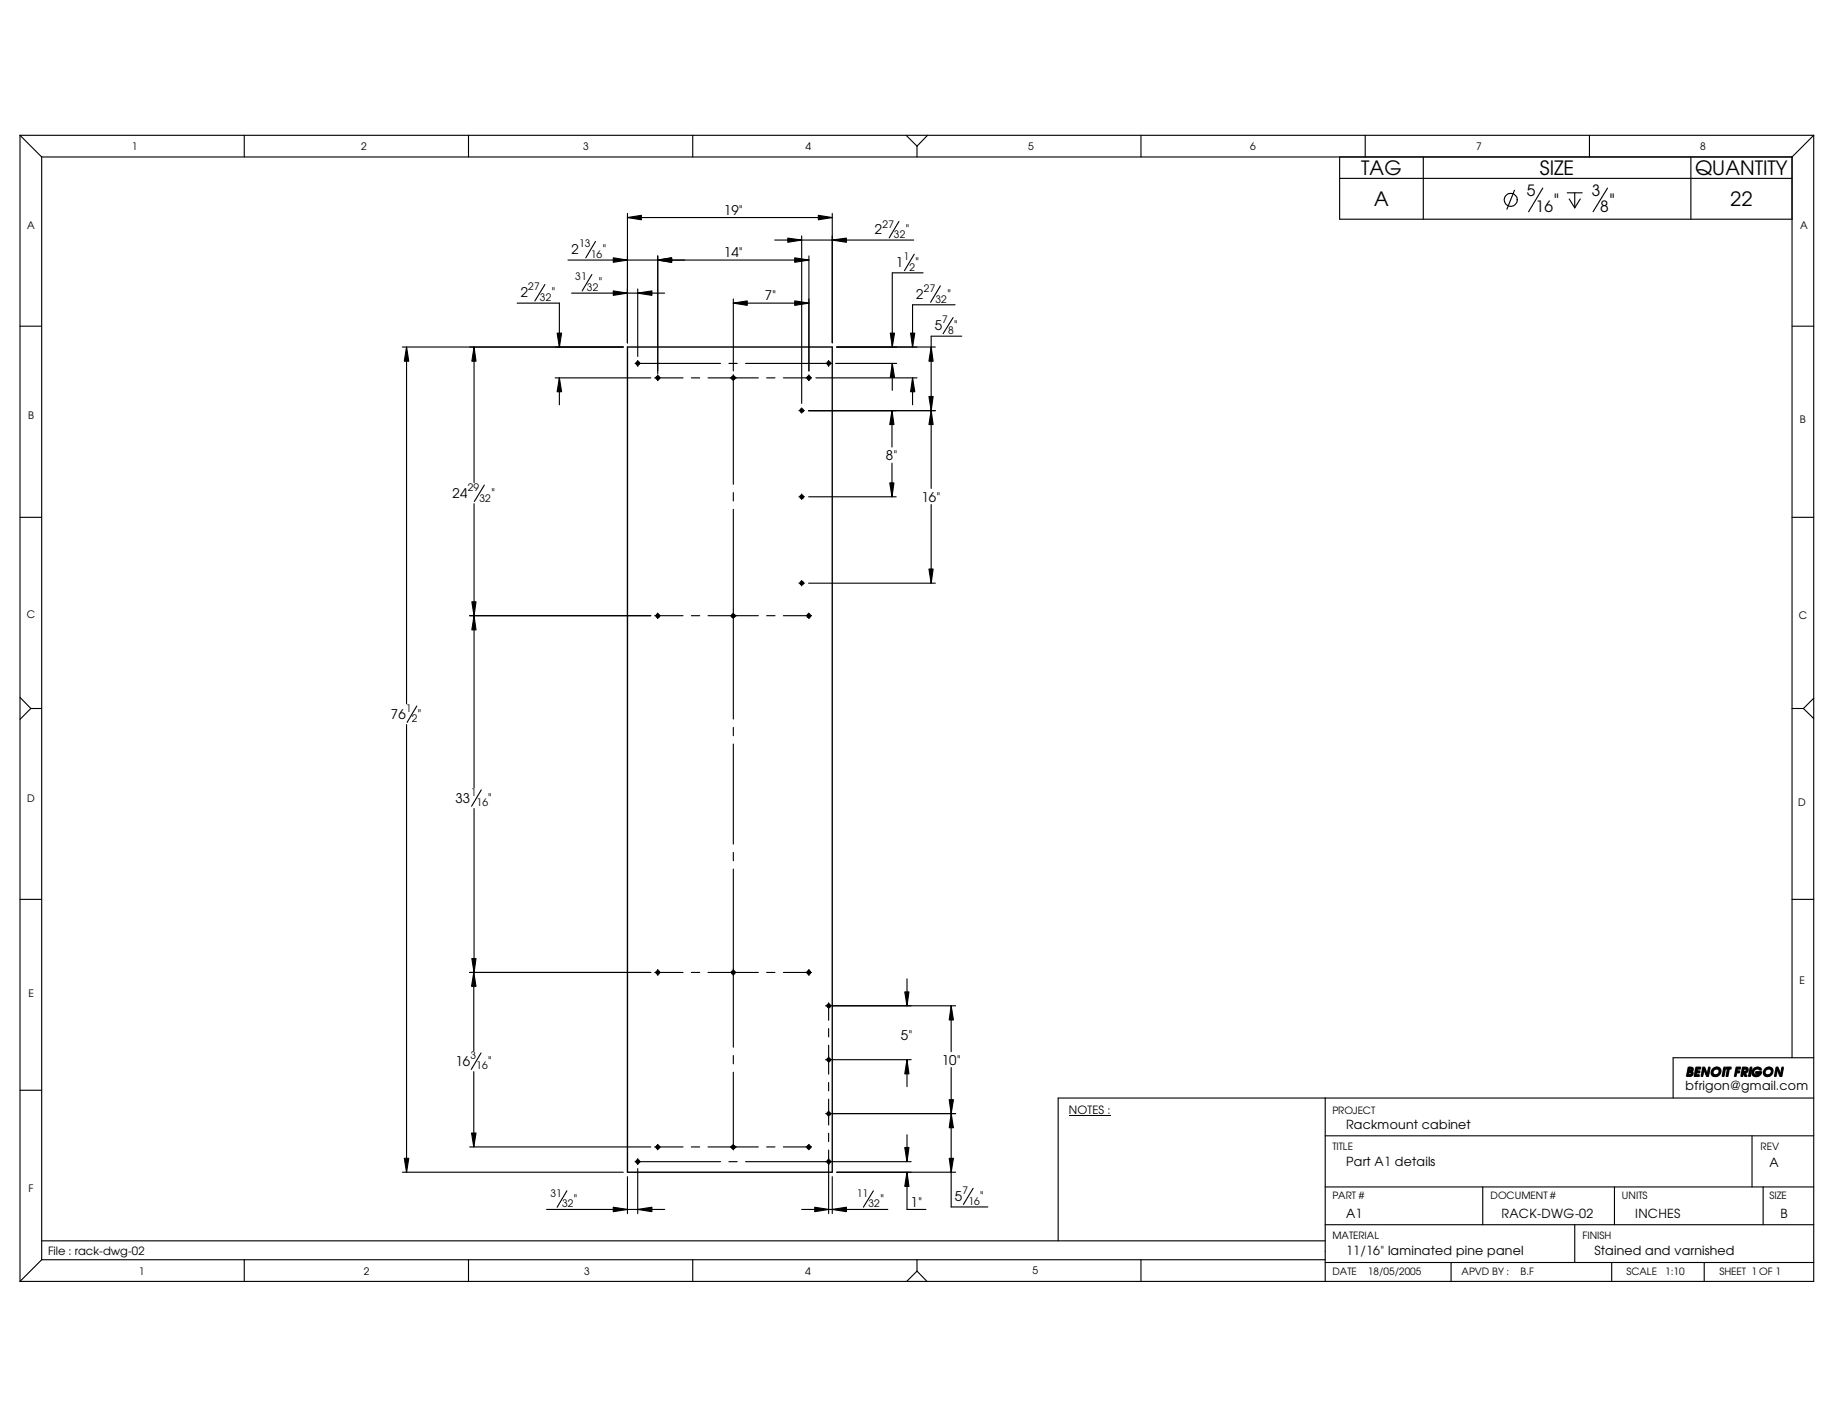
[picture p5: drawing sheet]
<svg xmlns="http://www.w3.org/2000/svg" width="279mm" height="216mm" viewBox="0 0 279 216" stroke-linecap="round" stroke-linejoin="round" font-family="sans-serif">
<g fill="none" stroke="#000" stroke-width=".17">
<path d="M3 20.6v174.6M3 20.6h273.3M3 20.6l3.3 3.3M6.3 23.9v168M6.3 23.9h266.7M37.2 20.6v3.3M71.4 20.6v3.3M86.5 39.6h36.7M90.7 36.8l-1.5 2.5M93.4 39.3l2.2 .3-2.2 .4zM95.6 33.1l2.1-.3v.7zM95.6 33.1h31.2"/>
<path d="M95.6 32.5v19.7M100.2 39.6l2.1-.3v.7zM100.2 39v17.9M105.5 20.6v3.3M118 36.6h21.2M120 36.3l2.1 .3-2.1 .3zM121.1 39.3l2.1 .3-2.1 .4zM122.1 35.9v25.6M123.2 39v17.5M124.7 32.8l2.1 .3-2.1 .4zM126.8 36.6l2.1-.3v.6zM126.8 32.5v19.7"/>
<path d="M136.9 33.7l-1.4 2.5M138 20.6l1.7 1.7M139.3 38.7l-1.5 2.5M139.7 22.3v1.6M141.3 20.6l-1.6 1.7M173.8 20.6v3.3M204.1 23.9v9.5h68.9M204.1 27.2h68.9M208 20.6v3.3M216.8 23.9v9.5M230.7 29l-1.1 2.9M235 28.7l-2.1 3.6"/>
<path d="M238.8 29.4h2.2M239.1 30.3l.8 1.4M239.9 29.4v2.3M240.7 30.3l-.8 1.4M242.1 20.6v3.3M244.9 28.7l-2.2 3.6M257.6 23.9v9.5M273 23.9v137.3M276.3 20.6v174.6h-273.3M276.3 20.6l-3.3 3.3M3 49.7h3.3M61.3 52.9h33.7"/>
<path d="M61.9 52.9l.4 2.1h-.7zM61.9 52.9v54.3M72.2 52.9l.3 2.1h-.6zM72.2 52.9v20.6M78.8 46.2h6.4v6.7M83 43.3l-1.5 2.5M84.6 57.6h14.5M84.9 50.8h.7l-.4 2.1zM85.2 57.6l.4 2.1h-.7zM85.2 57.6v4.1M87.1 44.7h14.2M90.2 41.8l-1.5 2.5"/>
<path d="M93.4 44.3l2.2 .4-2.2 .3zM96.8 55.4h.1M97 55.4h.3M97 55.2l.3 .3M97.2 44.7l2.1-.4v.7zM97.2 44v10.3M97.2 54.9v.1M97.2 55.2v.3M97.2 55.7v.1M97.3 55.2l-.3 .3M97.5 55.4h12.3M99.8 57.6h.1"/>
<path d="M100 57.6h.4M100.1 57.4l.3 .3M100.2 57.1v.1M100.2 57.4v.3M100.2 57.9v.1M100.3 57.4l-.3 .3M100.5 57.6h3.6M105.3 57.6h1.3M107.9 57.6h3.5M111 55.4h1.3M111.5 57.6h.4M111.6 57.4l.3 .3"/>
<path d="M111.7 46.2l2.1-.4v.7zM111.7 45.6v10.9M111.7 57.1v.1M111.7 57.4v.3M111.7 57.9v15.9M111.7 46.2h11.5M111.8 57.4l-.3 .3M112 57.6h3.5M113.6 55.4h12.3M116.8 57.6h1.3M119.3 57.6h3.6M121.1 45.8l2.1 .4-2.1 .3z"/>
<path d="M123.1 57.6h.3M123.1 57.4l.3 .3M123.2 57.1v.1M123.2 57.4v.3M123.2 57.9v.1M123.4 57.4l-.3 .3M123.5 57.6h.1M124.3 57.6h15.4M126.1 55.4h.3M126.1 55.2l.3 .3M126.2 54.9v.1M126.2 55.2v.3"/>
<path d="M126.2 55.7v.1M126.4 55.2l-.3 .3M126.6 55.4h.1M127.3 55.4h9.3M127.5 52.9h15M135.6 50.8h.7l-.4 2.1zM135.9 55.4l.4 2.1h-.7zM135.9 55.4v4.1M138.7 50.8h.7l-.4 2.1zM139 57.6l.4 2.1h-.7zM139 57.6v4.1M140.6 41.6h-4.7v11.3"/>
<path d="M141.9 52.9l.3 2.1h-.7zM143.3 43.6l-1.5 2.5M145.2 48.4l-1.5 2.4M145.5 46.4h-6.5v6.5M146.5 51.2h-4.6v23.2M273 49.7h3.3M3 78.8h3.3M72.2 76.8v43.2M73.8 73.9l-1.5 2.5M111.7 75.1v1.2M111.7 77.6v15.9M121.7 62.6h.1"/>
<path d="M121.7 75.7h.1M122 62.6h.3M122 75.7h.3M122 62.4l.3 .3M122 75.6l.3 .3M122.1 62.1v.1M122.1 62.4v.3M122.1 62.9h.1M122.1 75.3v.1M122.1 75.5v.4M122.1 76v.1M122.3 62.4l-.3 .3"/>
<path d="M122.3 75.6l-.3 .3M122.5 62.6h.1M122.5 75.7h.1M123.2 62.6h19.3M123.2 75.7h13.3M135.6 73.6h.6l-.3 2.1zM135.9 62.6l.3 2.1h-.6zM135.9 62.6v5.5M135.9 70.6v5.1M141.5 60.4h.7l-.3 2.2zM141.9 62.6l.3 2.1h-.7zM141.9 76.9v12"/>
<path d="M273 78.8h3.3M71.5 93.8h27.6M71.9 91.7h.6l-.3 2.1zM72.2 93.8l.3 2.2h-.6zM99.8 93.8h.1M100 93.8h.4M100.1 93.7l.3 .3M100.2 93.4v.1M100.2 93.7v.3M100.2 94.1v.1M100.3 93.7l-.3 .3M100.5 93.8h3.6"/>
<path d="M105.3 93.8h1.3M107.9 93.8h3.5M111.5 93.8h.4M111.6 93.7l.3 .3M111.7 93.7v.3M111.7 94.1v15.5M111.8 93.7l-.3 .3M112 93.8h3.5M116.8 93.8h1.3M119.3 93.8h3.6M121.7 88.9h.1M122 88.9h.3"/>
<path d="M122 88.7l.3 .3M122.1 88.4v.1M122.1 88.7v.3M122.1 89.2v.1M122.3 88.7l-.3 .3M122.5 88.9h.1M123.1 93.8h.3M123.1 93.7l.3 .3M123.2 88.9h19.3M123.2 93.4v.1M123.2 93.7v.3M123.2 94.1v.1"/>
<path d="M123.4 93.7l-.3 .3M123.5 93.8h.1M141.5 86.7h.7l-.3 2.2zM3 106.3l1.7 1.6M4.7 107.9h1.6M4.7 107.9l-1.7 1.7M61.9 110.4v68.2M63.5 107.6l-1.5 2.5M111.7 110.8v1.3M111.7 113.4v15.2M273 107.9h1.7M274.7 107.9l1.6 1.6"/>
<path d="M276.3 106.4l-1.6 1.5M3 137h3.3M72.2 123.2v25M73.3 120.4l-1.5 2.5M111.7 129.9v1.2M111.7 132.4v15.4M273 137h3.3M71.5 148.2h27.6M71.9 146h.6l-.3 2.2zM72.2 148.2l.3 2.1h-.7zM72.2 148.2v11.9M99.8 148.2h.1"/>
<path d="M100 148.2h.4M100.1 148l.3 .3M100.2 147.7v.1M100.2 148v.3M100.2 148.5v.1M100.3 148l-.3 .3M100.5 148.2h3.6M105.3 148.2h1.3M107.9 148.2h3.5M111.5 148.2h.4M111.6 148l.3 .3M111.7 148v.3"/>
<path d="M111.7 148.5v11.1M111.8 148l-.3 .3M112 148.2h3.5M116.8 148.2h1.3M119.3 148.2h3.6M123.1 148.2h.3M123.1 148l.3 .3M123.2 147.7v.1M123.2 148v.3M123.2 148.5v.1M123.4 148l-.3 .3M123.5 148.2h.1"/>
<path d="M125.8 153.2h.1M126.1 153.2h.3M126.1 153.1l.3 .3M126.2 152.8v.1M126.2 153.1v.3M126.2 153.6v1.8M126.2 156.7v1.3M126.2 159.3v1.9M126.4 153.1l-.3 .3M126.6 153.2h.1M126.9 153.2h18.7M137.8 151.1h.7l-.3 2.1z"/>
<path d="M138.2 149.1v4.1M144.9 153.2l.3 2.2h-.6zM144.9 153.2v7M3 166.1h3.3M61.3 178.6h33.7M61.6 176.5h.7l-.4 2.1zM71.5 174.8h27.6M71.8 172.6h.7l-.3 2.2zM72.2 163.3v11.5M73.3 160.4l-1.5 2.5M95.6 179.3v5.6M96.8 177h.1"/>
<path d="M97 177h.3M97 176.9l.3 .3M97.2 176.6v.1M97.2 176.8v.4M97.2 177.3v.1M97.2 178.1v6.8M97.3 176.9l-.3 .3M97.5 177h12.3M99.8 174.8h.1M100 174.8h.4M100.1 174.6l.3 .3M100.2 174.4v.1"/>
<path d="M100.2 174.6v.3M100.2 175.1v.1M100.3 174.6l-.3 .3M100.5 174.8h3.6M105.3 174.8h1.3M107.9 174.8h3.5M111 177h1.3M111.5 174.8h.4M111.6 174.6l.3 .3M111.7 160.8v1.3M111.7 163.4v11.1M111.7 174.6v.3"/>
<path d="M111.7 175.1v.1M111.8 174.6l-.3 .3M112 174.8h3.5M113.6 177h12.3M116.8 174.8h1.3M119.3 174.8h3.6M123.1 174.8h.3M123.1 174.6l.3 .3M123.2 174.4v.1M123.2 174.6v.3M123.2 175.1v.1M123.4 174.6l-.3 .3"/>
<path d="M123.5 174.8h.1M125.8 161.5h.1M125.8 169.7h.1M126.1 161.5h.3M126.1 169.7h.3M126.1 177h.3M126.1 161.3l.3 .3M126.1 169.5l.3 .3M126.1 176.9l.3 .3M126.2 161.3v.3M126.2 161.8v1.9M126.2 164.9v1.3"/>
<path d="M126.2 167.5v1.9M126.2 169.5v.3M126.2 170v1.4M126.2 172.7v1.2M126.2 175.2v1.5M126.2 176.8v.4M126.2 177.2v7.7M126.4 161.3l-.3 .3M126.4 169.5l-.3 .3M126.4 176.9l-.3 .3M126.6 161.5h.1M126.6 169.7h.1"/>
<path d="M126.6 177h.1M126.8 179.3v5.6M126.9 161.5h11.9M126.9 169.7h18.7M126.9 177h11.9M127.5 178.6h18.1M137.8 174.8h.7l-.3 2.2zM138.2 178.6l.3 2.2h-.7zM138.2 161.5l.3 2.1h-.7zM138.2 178.6v5.7h2.9M138.2 161.5v4.1M138.2 172.9v4.1"/>
<path d="M144.6 176.5h.6l-.3 2.1zM144.6 167.6h.6l-.3 2.1zM144.9 169.7l.3 2.1h-.6zM144.9 162.6v21.3h5.6M201.9 173.1h74.4M201.9 167.3v27.9M266.9 173.1v7.7M276.3 167.3h-115.1v21.8M276.3 161.2h-21.4v6.1M6.3 191.9h195.6M6.3 191.9l-3.3 3.3M6.3 189.1h195.6"/>
<path d="M37.2 191.9v3.3M71.4 191.9v3.3M83.3 184.3h18M86.4 181.4l-1.5 2.5M93.4 183.9l2.2 .4-2.2 .3zM97.2 184.3l2.1-.4v.7zM105.5 191.9v3.3M122.1 184.3h13.2M124.1 183.9l2.1 .4-2.1 .3zM126.8 184.3l2.1-.4v.7zM133.1 181.4l-1.6 2.5M139.7 191.9v1.8"/>
<path d="M139.7 193.7l1.5 1.5M139.7 193.7l-1.6 1.5M148.3 181.1l-1.5 2.4M173.8 191.9v3.3M201.9 186.6h74.4M201.9 192.4h74.4M201.9 180.8h74.4M221.1 192.4v2.8M225.9 180.8v5.8M239.9 186.6v5.8M245.5 192.4v2.8M246 180.8v5.8"/>
<path d="M259.6 192.4v2.8M268.6 180.8v5.8"/>
<circle cx="230.1" cy="30.4" r="1"/>
</g>
<g fill="none" stroke="#000" stroke-width=".21">
<path d="M95.6 52.9h31.2v125.7h-31.2zM97 55.1h.3a.27 .27 0 0 1 .1 .4 .27 .27 0 0 1-.5 0 .27 .27 0 0 1 .1-.4zM111.5 57.4l.3-.1a.28 .28 0 0 1 .2 .3 .28 .28 0 0 1-.2 .2l-.3-.1zM123 57.4l.3-.1a.26 .26 0 0 1 .1 .4 .26 .26 0 0 1-.4 0zM126.1 55.1h.2a.27 .27 0 0 1 .1 .4 .27 .27 0 0 1-.4 0 .27 .27 0 0 1 .1-.4zM100 93.6a.25 .25 0 0 1 .4 .1 .25 .25 0 0 1-.1 .4l-.3-.1-.1-.1zM122 88.6h.2a.27 .27 0 0 1 .1 .4 .27 .27 0 0 1-.4 0 .27 .27 0 0 1 .1-.4zM123 93.6a.26 .26 0 0 1 .4 .1 .26 .26 0 0 1-.1 .4l-.3-.1zM111.5 148l.3-.1a.28 .28 0 0 1 .2 .3 .28 .28 0 0 1-.2 .2l-.3-.1zM123 148l.3-.1a.26 .26 0 0 1 .1 .4 .26 .26 0 0 1-.4 0zM97 176.7h.3a.27 .27 0 0 1 .1 .5 .27 .27 0 0 1-.5 0 .27 .27 0 0 1 .1-.5zM111.5 174.6a.27 .27 0 0 1 .4 0 .27 .27 0 0 1 0 .4 .27 .27 0 0 1-.4-.1z"/>
<path d="M126.1 169.5a.25 .25 0 0 1 .4 .1 .25 .25 0 0 1-.2 .3h-.2l-.1-.1zM126.1 176.7h.2a.27 .27 0 0 1 .1 .5 .27 .27 0 0 1-.4 0 .27 .27 0 0 1 .1-.5z"/>
<circle cx="100.2" cy="57.6" r=".25"/>
<circle cx="122.1" cy="62.5" r=".26"/>
<circle cx="122.1" cy="75.7" r=".25"/>
<circle cx="111.7" cy="93.8" r=".27"/>
<circle cx="100.2" cy="148.2" r=".25"/>
<circle cx="126.2" cy="153.2" r=".25"/>
<circle cx="100.2" cy="174.8" r=".26"/>
<circle cx="123.2" cy="174.8" r=".27"/>
<circle cx="126.2" cy="161.5" r=".25"/>
</g>
<path d="M162.8 170h6.4" fill="none" stroke="#000" stroke-width=".15"/>
<g fill="#000">
<path d="M95.6 33.1l2.1-.3v.7zM93.4 39.3l2.2 .3-2.2 .4zM100.2 39.6l2.1-.3v.7zM120 36.3l2.1 .3-2.1 .3zM121.1 39.3l2.1 .3-2.1 .4zM124.7 32.8l2.1 .3-2.1 .4zM126.8 36.6l2.1-.3v.6zM61.9 52.9l.4 2.1h-.7zM72.2 52.9l.3 2.1h-.6zM84.9 50.8h.7l-.4 2.1zM85.2 57.6l.4 2.1h-.7zM93.4 44.3l2.2 .4-2.2 .3z"/>
<path d="M97.2 44.7l2.1-.4v.7zM111.7 46.2l2.1-.4v.7zM121.1 45.8l2.1 .4-2.1 .3zM135.6 50.8h.7l-.4 2.1zM135.9 55.4l.4 2.1h-.7zM138.7 50.8h.7l-.4 2.1zM139 57.6l.4 2.1h-.7zM141.9 52.9l.3 2.1h-.7zM135.9 62.6l.3 2.1h-.6zM135.6 73.6h.6l-.3 2.1zM141.5 60.4h.7l-.3 2.2zM141.9 62.6l.3 2.1h-.7z"/>
<path d="M71.9 91.7h.6l-.3 2.1zM72.2 93.8l.3 2.2h-.6zM141.5 86.7h.7l-.3 2.2zM72.2 148.2l.3 2.1h-.7zM71.9 146h.6l-.3 2.2zM137.8 151.1h.7l-.3 2.1zM144.9 153.2l.3 2.2h-.6zM61.6 176.5h.7l-.4 2.1zM71.8 172.6h.7l-.3 2.2zM137.8 174.8h.7l-.3 2.2zM138.2 178.6l.3 2.2h-.7zM138.2 161.5l.3 2.1h-.7z"/>
<path d="M144.9 169.7l.3 2.1h-.6zM144.6 176.5h.6l-.3 2.1zM144.6 167.6h.6l-.3 2.1zM93.4 183.9l2.2 .4-2.2 .3zM97.2 184.3l2.1-.4v.7zM124.1 183.9l2.1 .4-2.1 .3zM126.8 184.3l2.1-.4v.7z"/>
</g>
<g font-size="3">
<text x="207.4" y="26.7">TAG</text>
<text x="234.6" y="26.7">SIZE</text>
<text x="258.2" y="26.7">QUANTITY</text>
<text x="209.3" y="31.5">A</text>
<text x="236.6" y="31.6">&quot;</text>
<text x="245.2" y="31.6">&quot;</text>
<text x="263.7" y="31.5">22</text>
</g>
<g font-size="2.4">
<text x="232.6" y="29.9">5</text>
<text x="242.5" y="29.9">3</text>
<text x="233.9" y="32.3">16</text>
<text x="243.8" y="32.3">8</text>
</g>
<g font-size="2">
<text x="110.3" y="32.7">19&quot;</text>
<text x="133.3" y="35.7">2</text>
<text x="138" y="35.7">&quot;</text>
<text x="87.1" y="38.7">2</text>
<text x="91.8" y="38.7">&quot;</text>
<text x="110.3" y="39.2">14&quot;</text>
<text x="136.5" y="40.7">1</text>
<text x="139.4" y="40.7">&quot;</text>
<text x="79.3" y="45.3">2</text>
<text x="84" y="45.3">&quot;</text>
<text x="91.2" y="43.8">&quot;</text>
<text x="116.5" y="45.8">7&quot;</text>
<text x="139.6" y="45.6">2</text>
<text x="144.3" y="45.6">&quot;</text>
<text x="142.4" y="50.3">5</text>
<text x="145.3" y="50.3">&quot;</text>
<text x="135" y="70.1">8&quot;</text>
<text x="69" y="75.9">24</text>
<text x="74.8" y="75.9">&quot;</text>
<text x="140.4" y="76.5">16&quot;</text>
<text x="59.6" y="109.6">76</text>
<text x="63.6" y="109.6">&quot;</text>
<text x="69.4" y="122.3">33</text>
<text x="74.3" y="122.3">&quot;</text>
<text x="137.2" y="158.5">5&quot;</text>
<text x="69.4" y="162.4">16</text>
<text x="74.3" y="162.4">&quot;</text>
<text x="143.5" y="162.2">10&quot;</text>
<text x="87.4" y="183.4">&quot;</text>
<text x="134.1" y="183.4">&quot;</text>
<text x="138.7" y="183.9">1&quot;</text>
<text x="145.5" y="183">5</text>
<text x="149.3" y="183">&quot;</text>
</g>
<g font-size="1.9">
<text x="256.8" y="166.1">bfrigon@gmail.com</text>
<text x="256.9" y="164">BENOIT FRIGON</text>
<text x="205.1" y="172">Rackmount cabinet</text>
<text x="205.1" y="177.7">Part A1 details</text>
<text x="269.6" y="177.8">A</text>
<text x="205.1" y="185.5">A1</text>
<text x="228.8" y="185.5">RACK-DWG-02</text>
<text x="249.1" y="185.5">INCHES</text>
<text x="271.3" y="185.5">B</text>
<text x="205.1" y="191.2">11/16&quot; laminated pine panel</text>
<text x="242.9" y="191.2">Stained and varnished</text>
</g>
<g font-size="1.7">
<text x="162.8" y="169.8">NOTES :</text>
<text x="7.3" y="191.2">File : rack-dwg-02</text>
</g>
<g font-size="1.6">
<text x="20.1" y="22.9">1</text>
<text x="55" y="22.9">2</text>
<text x="88.9" y="22.9">3</text>
<text x="122.7" y="22.9">4</text>
<text x="156.6" y="22.9">5</text>
<text x="190.5" y="22.9">6</text>
<text x="224.9" y="22.9">7</text>
<text x="259" y="22.9">8</text>
<text x="4.1" y="35">A</text>
<text x="134.5" y="34.7">27</text>
<text x="274.2" y="35">A</text>
<text x="88.2" y="37.7">13</text>
<text x="90" y="39.3">16</text>
<text x="136.2" y="36.2">32</text>
<text x="137.7" y="39.7">1</text>
<text x="138.6" y="41.2">2</text>
<text x="80.5" y="44.2">27</text>
<text x="82.3" y="45.8">32</text>
<text x="87.6" y="42.7">31</text>
<text x="89.4" y="44.3">32</text>
<text x="140.8" y="44.5">27</text>
<text x="142.5" y="46.1">32</text>
<text x="143.6" y="49.3">7</text>
<text x="144.4" y="50.9">8</text>
<text x="4.3" y="63.8">B</text>
<text x="274.2" y="64.4">B</text>
<text x="71.2" y="74.8">29</text>
<text x="73" y="76.4">32</text>
<text x="4.1" y="94.1">C</text>
<text x="274" y="94.3">C</text>
<text x="61.8" y="108.5">1</text>
<text x="62.7" y="110.1">2</text>
<text x="4.1" y="122.3">D</text>
<text x="71.7" y="121.2">1</text>
<text x="72.6" y="122.9">16</text>
<text x="273.9" y="122.8">D</text>
<text x="274.2" y="149.9">E</text>
<text x="4.3" y="151.9">E</text>
<text x="71.7" y="161.3">3</text>
<text x="72.6" y="162.9">16</text>
<text x="4.3" y="181.6">F</text>
<text x="83.9" y="182.3">31</text>
<text x="85.6" y="183.9">32</text>
<text x="130.5" y="182.3">11</text>
<text x="132.3" y="183.9">32</text>
<text x="146.6" y="181.9">7</text>
<text x="147.5" y="183.6">16</text>
<text x="21.2" y="194.2">1</text>
<text x="55.4" y="194.2">2</text>
<text x="89" y="194.2">3</text>
<text x="122.6" y="194.2">4</text>
<text x="157.3" y="194.1">5</text>
</g>
<g font-size="1.5">
<text x="203" y="169.8">PROJECT</text>
<text x="203" y="175.3">TITLE</text>
<text x="268.2" y="175.2">REV</text>
<text x="203" y="182.8">PART #</text>
<text x="227.1" y="182.8">DOCUMENT #</text>
<text x="247.1" y="182.8">UNITS</text>
<text x="269.6" y="182.8">SIZE</text>
<text x="203" y="188.7">MATERIAL</text>
<text x="241.1" y="188.7">FINISH</text>
<text x="203" y="194.3">DATE</text>
<text x="208.4" y="194.3">18/05/2005</text>
<text x="222.7" y="194.3">APVD BY :</text>
<text x="231.6" y="194.3">B.F</text>
<text x="247.8" y="194.3">SCALE</text>
<text x="253.7" y="194.3">1:10</text>
<text x="262" y="194.3">SHEET 1 OF 1</text>
</g>
</svg>
